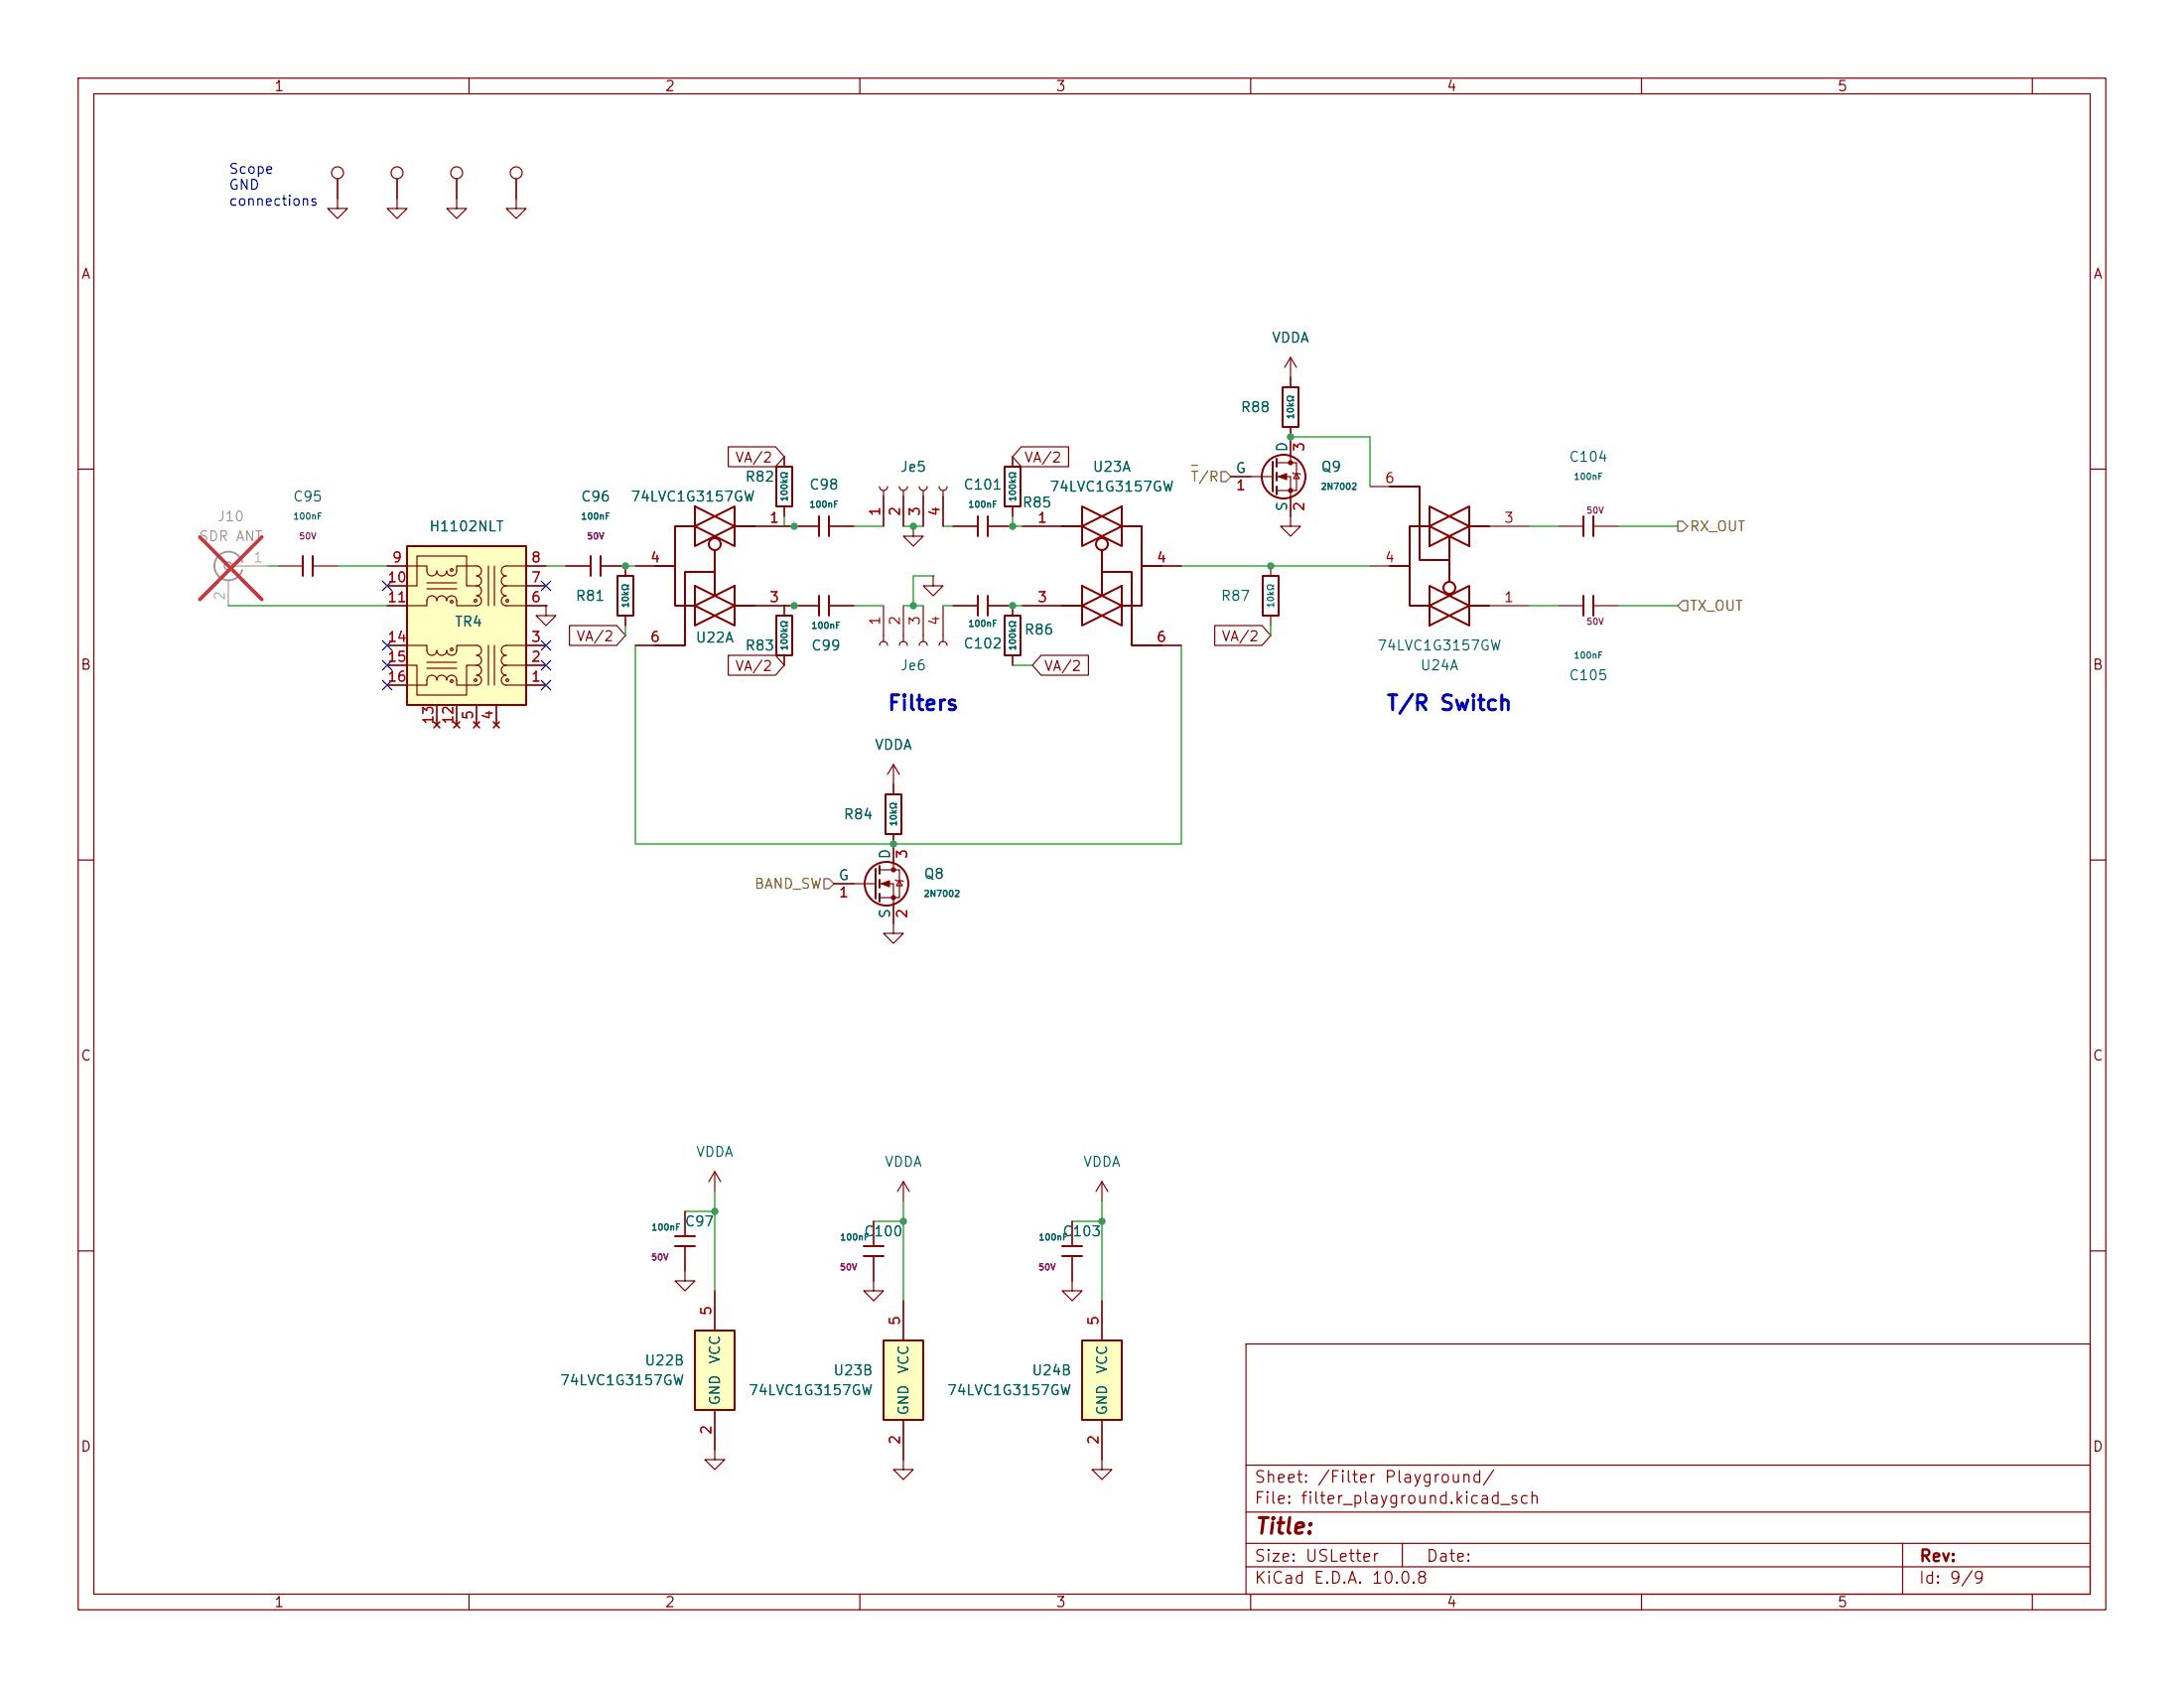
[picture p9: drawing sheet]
<svg xmlns="http://www.w3.org/2000/svg" width="279mm" height="216mm" viewBox="0 0 279 216" stroke-linecap="round" stroke-linejoin="round" font-family="sans-serif">
<g fill="none" stroke="#840000" stroke-width=".15">
<path d="M10 10h259.4v195.9h-259.4zM12 12h255.4v191.9h-255.4zM60 10v2M110 10v2M160 10v2M210 10v2M260 10v2M10 60h2M129.5 77.5v1.2M267.4 60h2M129.5 83.8v1.3M10 110h2"/>
<path d="M267.4 110h2M10 160h2M159.4 171.9h108v32h-108zM267.4 160h2M159.4 197.4h108M159.4 193.4h108M159.4 187.4h108M179.4 197.4v3M243.4 197.4v6.5M60 203.9v2M110 203.9v2M159.4 200.4h108"/>
<path d="M160 203.9v2M210 203.9v2M260 203.9v2"/>
</g>
<path d="M128.5 78.7h2.1v5.1h-2.1z" fill="none" stroke="#840000" stroke-width=".25"/>
<path d="M113 171.5h5.1v10.1h-5.1z" fill="#ffffc2"/>
<g fill="none" stroke="#840000" stroke-width=".25">
<path d="M99.3 59.7h2v5.1h-2zM128.5 59.7h2.1v5.1h-2.1zM162.8 59.1v3.8M163.3 58.7v1M83.8 72.4h2.6M88.9 64.8l2.5 1.2-2.5 1.3zM88.9 67.3l2.5 1.3-2.5 1.3zM88.9 67.3h-2.5v10.2h2.5M88.9 74.9l2.5 1.3-2.5 1.3zM88.9 77.5l2.5 1.2-2.5 1.3zM91.4 73.2h-3.8v9.4h-3.8M91.4 66l2.6-1.2v2.5z"/>
<path d="M91.4 68.6l2.6-1.3v2.6zM91.4 76.2l2.6-1.3v2.6zM91.4 78.7l2.6-1.2v2.5zM91.4 70.4v5.8M94 67.3h2.5M94 77.5h2.5M99.3 78.7h2v5.1h-2zM104.8 66v2.6M104.8 76.2v2.5M106 66v2.6M106 76.2v2.5M125.1 66v2.6"/>
<path d="M125.1 76.2v2.5M126.4 66v2.6M126.4 76.2v2.5M135.9 67.3h2.5M135.9 77.5h2.5M138.4 64.8l2.6 1.2-2.6 1.3zM138.4 67.3l2.6 1.3-2.6 1.3zM138.4 74.9l2.6 1.3-2.6 1.3zM138.4 77.5l2.6 1.2-2.6 1.3zM141 66l2.5-1.2v2.5zM141 68.6l2.5-1.3v2.6zM141 76.2l2.5-1.3v2.6z"/>
<path d="M141 78.7l2.5-1.2v2.5zM141 73.2h3.8v9.4h3.8M141 70.4v5.8M143.5 67.3h2.5v10.2h-2.5M146 72.4h2.6M161.5 73.7h2.1v5h-2.1zM163.3 60.5v1M163.3 62.2v1M202.6 66v2.6M202.6 76.2v2.5M203.8 66v2.6M203.8 76.2v2.5"/>
<path d="M112 111.1v3.8M112.5 110.7v1.1M112.5 112.5v1M112.5 114.3v1M113.3 101.6h2v5.1h-2zM86.4 159.4h2.5M86.4 158.1h2.5M110.5 159.4h2.5M135.9 159.4h2.5M110.5 160.7h2.5M113 171.5h5.1v10.1h-5.1zM135.9 160.7h2.5"/>
<circle cx="91.4" cy="69.6" r=".76"/>
<circle cx="141" cy="69.6" r=".76"/>
<circle cx="164.2" cy="61" r="2.79"/>
<circle cx="113.4" cy="113" r="2.79"/>
</g>
<g fill="none" stroke="#840000" stroke-width=".15">
<path d="M100.3 58.4v1.3M129.5 58.4v1.3M163.3 59.2h2.6v3.5h-2.6M165.1 45.7v2.6M165.1 55.9v3.3M165.1 45.7l.8 1.3M165.1 45.7l-.8 1.3M81.3 72.4h5.1M96.5 77.5h8.3M96.5 67.3h8.3M100.3 64.8v1.2M100.3 77.5v1.2"/>
<path d="M106 77.5h3.2M106 67.3h3.2M112.5 62.2a.51 .51 0 0 0 .5 .5 .51 .51 0 0 0 .5-.5M113 62.7v4.6M113 77.5v4.5M115.1 62.2a.51 .51 0 0 0 .5 .5 .51 .51 0 0 0 .5-.5M115.6 62.7v4.6M115.6 77.5v4.5M116.8 67.3v1.3h1.3l-1.3 1.3-1.2-1.3h1.2M116.8 67.3h.1M117.6 62.2a.51 .51 0 0 0 .5 .5 .51 .51 0 0 0 .5-.5M118.1 62.7v4.6"/>
<path d="M118.1 77.5v4.5M119.4 73.7v1.2h-1.3l1.3 1.3 1.2-1.3h-1.2M119.4 73.7h.1M120.1 62.2a.51 .51 0 0 0 .5 .5 .51 .51 0 0 0 .6-.5M120.6 62.7v4.6M120.6 77.5v4.5M121.9 77.5h3.2M121.9 67.3h3.2M126.4 77.5h3.1M126.4 67.3h3.1M129.5 64.8v1.2M130.8 77.5h5.1"/>
<path d="M130.8 67.3h5.1M146 72.4h5.1M157.5 61h5.3M162.6 72.4v1.3M162.6 78.7v1.3M163.3 61h1.8v5M165.4 60.5l.1 .1h.7l.2 .1M165.9 60.6l.3 .6h-.7zM199.4 77.5h3.2M199.4 67.3h3.2M203.8 77.5h3.2M203.8 67.3h3.2"/>
<path d="M81.3 82.6h5.1M100.3 83.8v1.3M112.5 82.6a.51 .51 0 0 1 .5-.6 .51 .51 0 0 1 .5 .6M114.3 97.8v3.8M114.3 97.8l.8 1.3M114.3 97.8l-.8 1.3M115.1 82.6a.51 .51 0 0 1 .5-.6 .51 .51 0 0 1 .5 .6M117.6 82.6a.51 .51 0 0 1 .5-.6 .51 .51 0 0 1 .5 .6M120.1 82.6a.51 .51 0 0 1 .5-.6 .51 .51 0 0 1 .6 .6M146 82.6h5.1M106.7 113h5.3M112.5 111.3h2.6v3.5h-2.6"/>
<path d="M112.5 113h1.8v6.4h1.3l-1.3 1.3-1.3-1.3h1.3M114.3 106.7v4.6M114.6 112.5l.1 .1h.7l.2 .2M115.1 112.6l.3 .7h-.7zM87.6 154.9v3.2M87.6 159.4v3.2M91.4 149.9l-.7 1.2M91.4 149.9l.8 1.2M91.4 149.9v2.5M111.8 156.2v3.2M115.6 151.1v2.6M115.6 151.1l-.8 1.3"/>
<path d="M115.6 151.1l.7 1.3M137.2 156.2v3.2M141 151.1l-.8 1.3M141 151.1l.7 1.3M141 151.1v2.6M111.8 160.7v4.4h1.2l-1.2 1.3-1.3-1.3h1.3M115.6 166.4v5.1M137.2 160.7v4.4h1.2l-1.2 1.3-1.3-1.3h1.3M115.6 181.6v6.4h-1.3l1.3 1.2 1.2-1.2h-1.2M141 186.7v1.3h-1.3l1.3 1.2 1.2-1.2h-1.2"/>
</g>
<g fill="#840000" stroke="#840000" stroke-width=".15">
<path d="M112.8 113l1-.4v.8z"/>
<path d="M163.6 61l1-.4v.7z"/>
<circle cx="114.3" cy="111.3" r=".25"/>
<circle cx="114.3" cy="114.8" r=".25"/>
<circle cx="165.1" cy="59.2" r=".25"/>
<circle cx="165.1" cy="62.7" r=".25"/>
</g>
<path d="M83.8 72.4h2.6M94 67.3h2.5M94 77.5h2.5M135.9 67.3h2.5M135.9 77.5h2.5M146 72.4h2.6M83.8 82.6h2.6M146 82.6h2.6" fill="none" stroke="#ffffc2" stroke-width=".13"/>
<path d="M138.4 171.5h5.1v10.1h-5.1z" fill="#ffffc2"/>
<path d="M138.4 171.5h5.1v10.1h-5.1z" fill="none" stroke="#840000" stroke-width=".25"/>
<path d="M87.6 162.6v1.2h1.3l-1.3 1.3-1.2-1.3h1.2M141 166.4v5.1M91.4 185.4v1.3h-1.2l1.2 1.3 1.3-1.3h-1.3M141 181.6v5.1" fill="none" stroke="#840000" stroke-width=".15"/>
<path d="M88.9 170.2h5.1v10.1h-5.1z" fill="#ffffc2"/>
<path d="M164.1 49.5h2v5.1h-2zM88.9 170.2h5.1v10.1h-5.1z" fill="none" stroke="#840000" stroke-width=".25"/>
<g fill="none" stroke="#840000" stroke-width=".15">
<path d="M43.2 22.9v3.8h1.2l-1.2 1.2-1.3-1.2h1.3M50.8 22.9v2.5M165.1 48.3v1.2M165.1 54.6v1.3M91.4 165.1v5.1M91.4 180.3v5.1"/>
<circle cx="43.2" cy="22.1" r=".76"/>
<circle cx="50.8" cy="22.1" r=".76"/>
</g>
<path d="M52.1 69.9h15.2v20.3h-15.2z" fill="#ffffc2"/>
<g fill="none" stroke="#840000" stroke-width=".25">
<path d="M38.7 71.1v2.6M40 71.1v2.6M52.1 69.9h15.2v20.3h-15.2zM75.6 71.1v2.6M76.8 71.1v2.6M79 73.7h2v5h-2zM177.8 62.2h3.8v9.4h3.8M177.8 72.4h2.5M182.9 77.5l2.5 1.2-2.5 1.3zM182.9 74.9l2.5 1.3-2.5 1.3zM182.9 67.3h-2.6v10.2h2.6M182.9 67.3l2.5 1.3-2.5 1.3z"/>
<path d="M182.9 64.8l2.5 1.2-2.5 1.3zM185.4 78.7l2.6-1.2v2.5zM185.4 76.2l2.6-1.3v2.6zM185.4 68.6l2.6-1.3v2.6zM185.4 66l2.6-1.2v2.5zM185.4 68.6v5.8M188 77.5h2.5M188 67.3h2.5"/>
<circle cx="185.4" cy="75.2" r=".76"/>
</g>
<g fill="none" stroke="#840000" stroke-width=".15">
<path d="M43.2 22.9v2.5M50.8 22.9v3.8h1.3l-1.3 1.2-1.3-1.2h1.3M58.4 22.9v3.8h1.3l-1.3 1.2-1.3-1.2h1.3M66 22.9v3.8h1.3l-1.3 1.2-1.2-1.2h1.2M93.2 57.1h6l1.1 1.3-1.1 1.3h-6zM100.3 58.4v1.3M129.5 58.4v1.3M130.7 57.1h6v2.6h-6l-1.2-1.3zM165.1 48.3v1.2M165.1 54.6v3.8M35.6 72.4h3.1M40 72.4h3.2"/>
<path d="M49.5 74.9h3.8v-3.8h6.4v3.8h1.3M49.5 72.4h5.1v.6a.64 .64 0 0 0 .6 .7 .64 .64 0 0 0 .7-.7 .64 .64 0 0 0 .6 .7 .64 .64 0 0 0 .6-.7 .64 .64 0 0 0 .7 .7 .64 .64 0 0 0 .6-.7v-.6h2.6a.64 .64 0 0 1 .6 .6 .64 .64 0 0 1-.6 .7 .64 .64 0 0 1 .6 .6 .64 .64 0 0 1-.6 .6M54.6 74.5h3.8M54.6 75.3h3.8M61 74.9a.64 .64 0 0 1 .6 .7 .64 .64 0 0 1-.6 .6 .64 .64 0 0 1 .6 .6 .64 .64 0 0 1-.6 .7h-2.6v-.7a.64 .64 0 0 0-.6-.6 .64 .64 0 0 0-.7 .6 .64 .64 0 0 0-.6-.6 .64 .64 0 0 0-.6 .6 .64 .64 0 0 0-.7-.6 .64 .64 0 0 0-.6 .6v.7h-5.1M62.5 72.4v5.1M63.2 72.4v5.1M64.8 74.9a.64 .64 0 0 0-.7 .7 .64 .64 0 0 0 .7 .6 .64 .64 0 0 0-.7 .6 .64 .64 0 0 0 .7 .7h5M64.8 74.9h5M69.8 72.4h-5a.64 .64 0 0 0-.7 .6 .64 .64 0 0 0 .7 .7 .64 .64 0 0 0-.7 .6 .64 .64 0 0 0 .7 .6M69.8 77.5v1.2h1.3l-1.3 1.3-1.2-1.3h1.2M69.8 77.5h.1"/>
<path d="M72.4 72.4h3.2M76.8 72.4h3.2v1.3M80 78.7v1.3M81.3 72.4h5.1M96.5 77.5h8.3M96.5 67.3h8.3M100.3 64.8v1.2M100.3 77.5v1.2M106 77.5h3.2M106 67.3h3.2M113 63.5v3.8M115.6 63.5v3.8"/>
<path d="M116.8 67.3h.1M118.1 63.5v3.8M120.6 63.5v3.8M121.9 77.5h3.2M121.9 67.3h3.2M126.4 77.5h3.1v1.2M126.4 67.3h3.1M129.5 64.8v1.2M130.8 77.5h5.1M130.8 67.3h5.1M146 72.4h5.1M157.5 61h2.5"/>
<path d="M165.1 63.5v3.8h1.3l-1.3 1.3-1.3-1.3h1.3M175.3 72.4h5M175.3 62.2h5M190.5 77.5h5.1M190.5 67.3h5.1M49.5 82.6h5.1v.6a.64 .64 0 0 0 .6 .6 .64 .64 0 0 0 .7-.6 .64 .64 0 0 0 .6 .6 .64 .64 0 0 0 .6-.6 .64 .64 0 0 0 .7 .6 .64 .64 0 0 0 .6-.6v-.6l2.6-.1a.64 .64 0 0 1 .6 .7 .64 .64 0 0 1-.6 .6 .64 .64 0 0 1 .6 .7 .64 .64 0 0 1-.6 .6M49.5 85.1h3.8v3.8h6.4v-3.8h1.3M54.6 84.7h3.8M54.6 85.5h3.8M55.5 92.3l.8 .8M55.9 90.2v2.5M56.3 92.3l-.8 .8"/>
<path d="M58 92.3l.8 .8M58.4 90.2v2.5M58.8 92.3l-.8 .8M60.6 92.3l.7 .8M61 85.1a.64 .64 0 0 1 .6 .6 .64 .64 0 0 1-.6 .7 .64 .64 0 0 1 .6 .6 .64 .64 0 0 1-.6 .6h-2.6v-.6a.64 .64 0 0 0-.6-.6 .64 .64 0 0 0-.7 .6 .64 .64 0 0 0-.6-.6 .64 .64 0 0 0-.6 .6 .64 .64 0 0 0-.7-.6 .64 .64 0 0 0-.6 .6v.6h-5.1M61 90.2v2.5M61.3 92.3l-.7 .8M62.5 82.6v5M63.1 92.3l.8 .8M63.2 82.6v5M63.5 90.2v2.5M63.9 92.3l-.8 .8"/>
<path d="M64.8 85.1a.64 .64 0 0 0-.7 .6 .64 .64 0 0 0 .7 .7 .64 .64 0 0 0-.7 .6 .64 .64 0 0 0 .7 .6h5M64.8 85.1h5M69.8 82.6h-5a.64 .64 0 0 0-.7 .6 .64 .64 0 0 0 .7 .6 .64 .64 0 0 0-.7 .7 .64 .64 0 0 0 .7 .6M72.8 80h6.1l1.1 1.3-1.1 1.3h-6.1zM81.3 82.6h5.1M93.2 83.8h6l1.1 1.3-1.1 1.3h-6zM100.3 83.8v1.3M129.5 83.8v1.3M133.2 83.8h6v2.6h-6l-1.1-1.3zM146 82.6h5.1M155.4 80h6l1.2 1.3-1.2 1.3h-6zM106.7 113h2.5"/>
<path d="M114.3 100.3v1.3M114.3 106.7v3.8M114.3 115.6v2.5M87.6 154.9v3.2M87.6 159.4v3.2M111.8 156.2v3.2M137.2 156.2v3.2M91.4 165.1v5.1M111.8 160.7v3.1M115.6 166.4v5.1M137.2 160.7v3.1M141 166.4v5.1"/>
<path d="M91.4 180.3v5.1M115.6 181.6v5.1M141 181.6v5.1"/>
<circle cx="58.4" cy="22.1" r=".76"/>
<circle cx="66" cy="22.1" r=".76"/>
<circle cx="57.8" cy="72.9" r=".18"/>
<circle cx="57.8" cy="77" r=".18"/>
<circle cx="60.8" cy="76.8" r=".18"/>
<circle cx="64.9" cy="76.8" r=".18"/>
<circle cx="57.8" cy="83.1" r=".18"/>
<circle cx="57.8" cy="87.1" r=".18"/>
<circle cx="60.8" cy="87" r=".18"/>
<circle cx="64.9" cy="87" r=".18"/>
</g>
<path d="M29.2 74.2v3.3M29.7 72.4h4.6" fill="none" stroke="#a1a1a1" stroke-width=".15"/>
<path d="M31 71.9a1.81 1.81 0 0 0-2.8-1 1.81 1.81 0 0 0 0 3 1.81 1.81 0 0 0 2.8-1" fill="none" stroke="#a1a1a1" stroke-width=".25"/>
<circle cx="29.2" cy="72.4" r=".51" fill="none" stroke="#a1a1a1" stroke-width=".2"/>
<path d="M25.6 68.7l7.9 8M33.5 68.7l-7.9 8" fill="none" stroke="#e12e31" stroke-width=".46"/>
<path d="M177.8 72.4h2.5M177.8 62.2h2.5M188 77.5h2.5M188 67.3h2.5" fill="none" stroke="#ffffc2" stroke-width=".13"/>
<path d="M152.5 59.5h.7M156.2 60.3h.6l.7 .7-.7 .6h-.6zM214.6 66.7h.7l.6 .6-.6 .6h-.7zM215.3 76.8h.6v1.3h-.6l-.7-.6zM105.4 112.4h.6l.7 .6-.7 .7h-.6z" fill="none" stroke="#725600" stroke-width=".15"/>
<g fill="none" stroke="#009600" stroke-width=".15">
<path d="M165.1 55.9h10.2v6.3M29.2 77.5h20.3M34.3 72.4h1.3M43.2 72.4h6.3M69.8 72.4h2.6M80 72.4h1.3M100.3 66v1.3h1.3M100.3 77.5h1.3M109.2 67.3h3.8M109.2 77.5h3.8M115.6 67.3h2.5M115.6 77.5h2.5"/>
<path d="M119.4 73.7h-2.6v3.8M120.6 67.3h1.3M120.6 77.5h1.3M129.5 66v1.3h1.3M129.5 77.5h1.3M151.1 72.4h24.2M195.6 67.3h3.8M195.6 77.5h3.8M207 67.3h7.6M207 77.5h7.6M80 80v1.3M81.3 82.6v25.4h69.8v-25.4"/>
<path d="M129.5 85.1h2.6M162.6 80v1.3M87.6 154.9h3.8M91.4 152.4v12.7M111.8 156.2h3.8M115.6 153.7v12.7M137.2 156.2h3.8M141 153.7v12.7"/>
</g>
<g fill="none" stroke="#000084" stroke-width=".15">
<path d="M48.9 74.3l1.2 1.2M50.1 74.3l-1.2 1.2M69.2 74.3l1.3 1.2M70.5 74.3l-1.3 1.2M48.9 84.5l1.2 1.2M48.9 87l1.2 1.2M48.9 81.9l1.2 1.3M50.1 84.5l-1.2 1.2M50.1 87l-1.2 1.2M50.1 81.9l-1.2 1.3M69.2 81.9l1.3 1.3M69.2 87l1.3 1.2"/>
<path d="M69.2 84.5l1.3 1.2M70.5 81.9l-1.3 1.3M70.5 87l-1.3 1.2M70.5 84.5l-1.3 1.2"/>
</g>
<g fill="#009600">
<circle cx="80" cy="72.4" r=".46"/>
<circle cx="162.6" cy="72.4" r=".46"/>
<circle cx="165.1" cy="55.9" r=".46"/>
<circle cx="129.5" cy="77.5" r=".46"/>
<circle cx="129.5" cy="67.3" r=".46"/>
<circle cx="114.3" cy="108" r=".46"/>
<circle cx="116.8" cy="77.5" r=".46"/>
<circle cx="116.8" cy="67.3" r=".46"/>
<circle cx="115.6" cy="156.2" r=".46"/>
<circle cx="141" cy="156.2" r=".46"/>
<circle cx="91.4" cy="154.9" r=".46"/>
<circle cx="101.6" cy="77.5" r=".46"/>
<circle cx="101.6" cy="67.3" r=".46"/>
</g>
<text font-size="2" fill="#840000" x="160.4" y="196.7">Title:</text>
<g font-size="1.9" fill="#0000c2">
<text x="113.4" y="91.4">Filters</text>
<text x="177.2" y="91.4">T/R Switch</text>
</g>
<g font-size="1.5" fill="#840000">
<text x="160.4" y="190">Sheet: /Filter Playground/</text>
<text x="160.4" y="192.7">File: filter_playground.kicad_sch</text>
<text x="160.4" y="202.9">KiCad E.D.A. 10.0.8</text>
<text x="160.4" y="200.1">Size: USLetter</text>
<text x="182.4" y="200.1">Date:</text>
<text x="245.4" y="202.9">Id: 9/9</text>
<text x="245.4" y="200.1">Rev:</text>
</g>
<g font-size="1.3" fill="#840000">
<text x="35" y="12">1</text>
<text x="85" y="12">2</text>
<text x="135" y="12">3</text>
<text x="185" y="12">4</text>
<text x="235" y="12">5</text>
<text x="10.3" y="36">A</text>
<text x="267.7" y="36">A</text>
<text x="94" y="59.5">VA/2</text>
<text x="130.9" y="59.5">VA/2</text>
<text x="73.6" y="82.3">VA/2</text>
<text x="156.2" y="82.3">VA/2</text>
<text x="10.2" y="86">B</text>
<text x="94" y="86.1">VA/2</text>
<text x="133.5" y="86.1">VA/2</text>
<text x="267.6" y="86">B</text>
<text x="10.2" y="136">C</text>
<text x="267.6" y="136">C</text>
<text x="10.2" y="186">D</text>
<text x="267.6" y="186">D</text>
<text x="35" y="205.9">1</text>
<text x="85" y="205.9">2</text>
<text x="135" y="205.9">3</text>
<text x="185" y="205.9">4</text>
<text x="235" y="205.9">5</text>
</g>
<g font-size="1.3" fill="#0000c2">
<text x="29.2" y="22.6">Scope</text>
<text x="29.2" y="24.6">GND</text>
<text x="29.2" y="26.6">connections</text>
</g>
<g font-size="1.3" fill="#006464">
<text x="162.6" y="44.1">VDDA</text>
<text x="158.6" y="53">R88</text>
<text x="165" y="57.9" transform="rotate(-90 165 57.9)">D</text>
<text x="200.6" y="59.4">C104</text>
<text x="37.4" y="64.5">C95</text>
<text x="74.2" y="64.5">C96</text>
<text x="80.6" y="64.5">74LVC1G3157GW</text>
<text x="95.2" y="61.9">R82</text>
<text x="103.4" y="62.9">C98</text>
<text x="115.1" y="60.7">Je5</text>
<text x="123.2" y="62.9">C101</text>
<text x="130.7" y="65.2">R85</text>
<text x="134.2" y="63.2">74LVC1G3157GW</text>
<text x="139.7" y="60.7">U23A</text>
<text x="158" y="60.8">G</text>
<text x="165" y="65.5" transform="rotate(-90 165 65.5)">S</text>
<text x="168.9" y="60.7">Q9</text>
<text x="54.8" y="68.3">H1102NLT</text>
<text x="73.5" y="77.2">R81</text>
<text x="156.1" y="77.2">R87</text>
<text x="58.1" y="80.5">TR4</text>
<text x="88.9" y="82.5">U22A</text>
<text x="95.2" y="83.5">R83</text>
<text x="103.7" y="83.5">C99</text>
<text x="123.2" y="83.3">C102</text>
<text x="130.9" y="81.5">R86</text>
<text x="176.1" y="83.5">74LVC1G3157GW</text>
<text x="115.1" y="86.1">Je6</text>
<text x="181.6" y="86.1">U24A</text>
<text x="200.6" y="87.3">C105</text>
<text x="111.8" y="96.2">VDDA</text>
<text x="107.8" y="105.1">R84</text>
<text x="107.2" y="112.9">G</text>
<text x="114.2" y="110" transform="rotate(-90 114.2 110)">D</text>
<text x="118.1" y="112.7">Q8</text>
<text x="114.2" y="117.6" transform="rotate(-90 114.2 117.6)">S</text>
<text x="89" y="148.3">VDDA</text>
<text x="113.1" y="149.6">VDDA</text>
<text x="138.5" y="149.6">VDDA</text>
<text x="87.5" y="157.2">C97</text>
<text x="110.4" y="158.4">C100</text>
<text x="135.8" y="158.4">C103</text>
<text x="71.5" y="177.5">74LVC1G3157GW</text>
<text x="82.4" y="175">U22B</text>
<text x="92.4" y="179.9" transform="rotate(-90 92.4 179.9)">GND</text>
<text x="92.4" y="174.5" transform="rotate(-90 92.4 174.5)">VCC</text>
<text x="95.7" y="178.8">74LVC1G3157GW</text>
<text x="106.5" y="176.2">U23B</text>
<text x="116.5" y="175.8" transform="rotate(-90 116.5 175.8)">VCC</text>
<text x="121.1" y="178.8">74LVC1G3157GW</text>
<text x="131.9" y="176.2">U24B</text>
<text x="141.9" y="175.8" transform="rotate(-90 141.9 175.8)">VCC</text>
<text x="116.5" y="181.1" transform="rotate(-90 116.5 181.1)">GND</text>
<text x="141.9" y="181.1" transform="rotate(-90 141.9 181.1)">GND</text>
</g>
<g font-size="1.3" fill="#a90000">
<text x="167.2" y="57.9" transform="rotate(-90 167.2 57.9)">3</text>
<text x="158" y="63">1</text>
<text x="167.2" y="65.5" transform="rotate(-90 167.2 65.5)">2</text>
<text x="177.1" y="62.1">6</text>
<text x="98.3" y="67.2">1</text>
<text x="112.9" y="66.1" transform="rotate(-90 112.9 66.1)">1</text>
<text x="115.4" y="66.1" transform="rotate(-90 115.4 66.1)">2</text>
<text x="118" y="66.1" transform="rotate(-90 118 66.1)">3</text>
<text x="120.5" y="66.1" transform="rotate(-90 120.5 66.1)">4</text>
<text x="132.6" y="67.2">1</text>
<text x="192.3" y="67.2">3</text>
<text x="49.5" y="74.8">10</text>
<text x="49.5" y="77.3">11</text>
<text x="50.1" y="72.3">9</text>
<text x="67.8" y="77.3">6</text>
<text x="67.8" y="74.8">7</text>
<text x="67.8" y="72.3">8</text>
<text x="83.1" y="72.3">4</text>
<text x="98.3" y="77.3">3</text>
<text x="132.6" y="77.3">3</text>
<text x="147.9" y="72.3">4</text>
<text x="177.1" y="72.3">4</text>
<text x="192.3" y="77.3">1</text>
<text x="49.5" y="82.4">14</text>
<text x="67.8" y="82.4">3</text>
<text x="83.1" y="82.4">6</text>
<text x="112.9" y="80.1" transform="rotate(-90 112.9 80.1)">1</text>
<text x="115.4" y="80.1" transform="rotate(-90 115.4 80.1)">2</text>
<text x="118" y="80.1" transform="rotate(-90 118 80.1)">3</text>
<text x="120.5" y="80.1" transform="rotate(-90 120.5 80.1)">4</text>
<text x="147.9" y="82.4">6</text>
<text x="49.5" y="85">15</text>
<text x="49.5" y="87.5">16</text>
<text x="67.8" y="87.5">1</text>
<text x="67.8" y="85">2</text>
<text x="55.7" y="92.8" transform="rotate(-90 55.7 92.8)">13</text>
<text x="58.3" y="92.8" transform="rotate(-90 58.3 92.8)">12</text>
<text x="60.8" y="92.2" transform="rotate(-90 60.8 92.2)">5</text>
<text x="63.4" y="92.2" transform="rotate(-90 63.4 92.2)">4</text>
<text x="116.4" y="110" transform="rotate(-90 116.4 110)">3</text>
<text x="107.2" y="115.1">1</text>
<text x="116.4" y="117.6" transform="rotate(-90 116.4 117.6)">2</text>
<text x="91.3" y="168.4" transform="rotate(-90 91.3 168.4)">5</text>
<text x="115.4" y="169.6" transform="rotate(-90 115.4 169.6)">5</text>
<text x="140.8" y="169.6" transform="rotate(-90 140.8 169.6)">5</text>
<text x="91.3" y="183.6" transform="rotate(-90 91.3 183.6)">2</text>
<text x="115.4" y="184.9" transform="rotate(-90 115.4 184.9)">2</text>
<text x="140.8" y="184.9" transform="rotate(-90 140.8 184.9)">2</text>
</g>
<g font-size="1.3" fill="#725600">
<text x="152.2" y="61.9">T/R</text>
<text x="216.1" y="68.3">RX_OUT</text>
<text x="216.1" y="78.4">TX_OUT</text>
<text x="96.4" y="114">BAND_SW</text>
</g>
<g font-size="1.3" fill="#989898">
<text x="25.3" y="69.5">SDR ANT</text>
<text x="27.7" y="67">J10</text>
</g>
<g font-size="1.3" fill="#aaa">
<text x="29.1" y="76.9" transform="rotate(-90 29.1 76.9)">2</text>
<text x="32.3" y="72.3">1</text>
</g>
<g font-size=".8" fill="#006464">
<text x="165.7" y="53.7" transform="rotate(-90 165.7 53.7)">10kΩ</text>
<text x="100.9" y="64.2" transform="rotate(-90 100.9 64.2)">100kΩ</text>
<text x="103.5" y="65.1">100nF</text>
<text x="123.8" y="65.1">100nF</text>
<text x="130.1" y="64.2" transform="rotate(-90 130.1 64.2)">100kΩ</text>
<text x="168.9" y="62.8">2N7002</text>
<text x="201.3" y="61.6">100nF</text>
<text x="37.4" y="66.6">100nF</text>
<text x="74.3" y="66.6">100nF</text>
<text x="80.6" y="77.8" transform="rotate(-90 80.6 77.8)">10kΩ</text>
<text x="163.2" y="77.8" transform="rotate(-90 163.2 77.8)">10kΩ</text>
<text x="100.9" y="83.3" transform="rotate(-90 100.9 83.3)">100kΩ</text>
<text x="103.7" y="80.6">100nF</text>
<text x="123.8" y="80.4">100nF</text>
<text x="130.1" y="83.3" transform="rotate(-90 130.1 83.3)">100kΩ</text>
<text x="201.3" y="84.4">100nF</text>
<text x="114.9" y="105.8" transform="rotate(-90 114.9 105.8)">10kΩ</text>
<text x="118.1" y="114.9">2N7002</text>
<text x="83.3" y="157.6">100nF</text>
<text x="107.4" y="158.8">100nF</text>
<text x="132.8" y="158.8">100nF</text>
</g>
<g font-size=".8" fill="#840084">
<text x="202.9" y="65.9">50V</text>
<text x="38.2" y="69.2">50V</text>
<text x="75" y="69.2">50V</text>
<text x="202.9" y="80.1">50V</text>
<text x="83.2" y="161.4">50V</text>
<text x="107.4" y="162.7">50V</text>
<text x="132.8" y="162.7">50V</text>
</g>
</svg>
